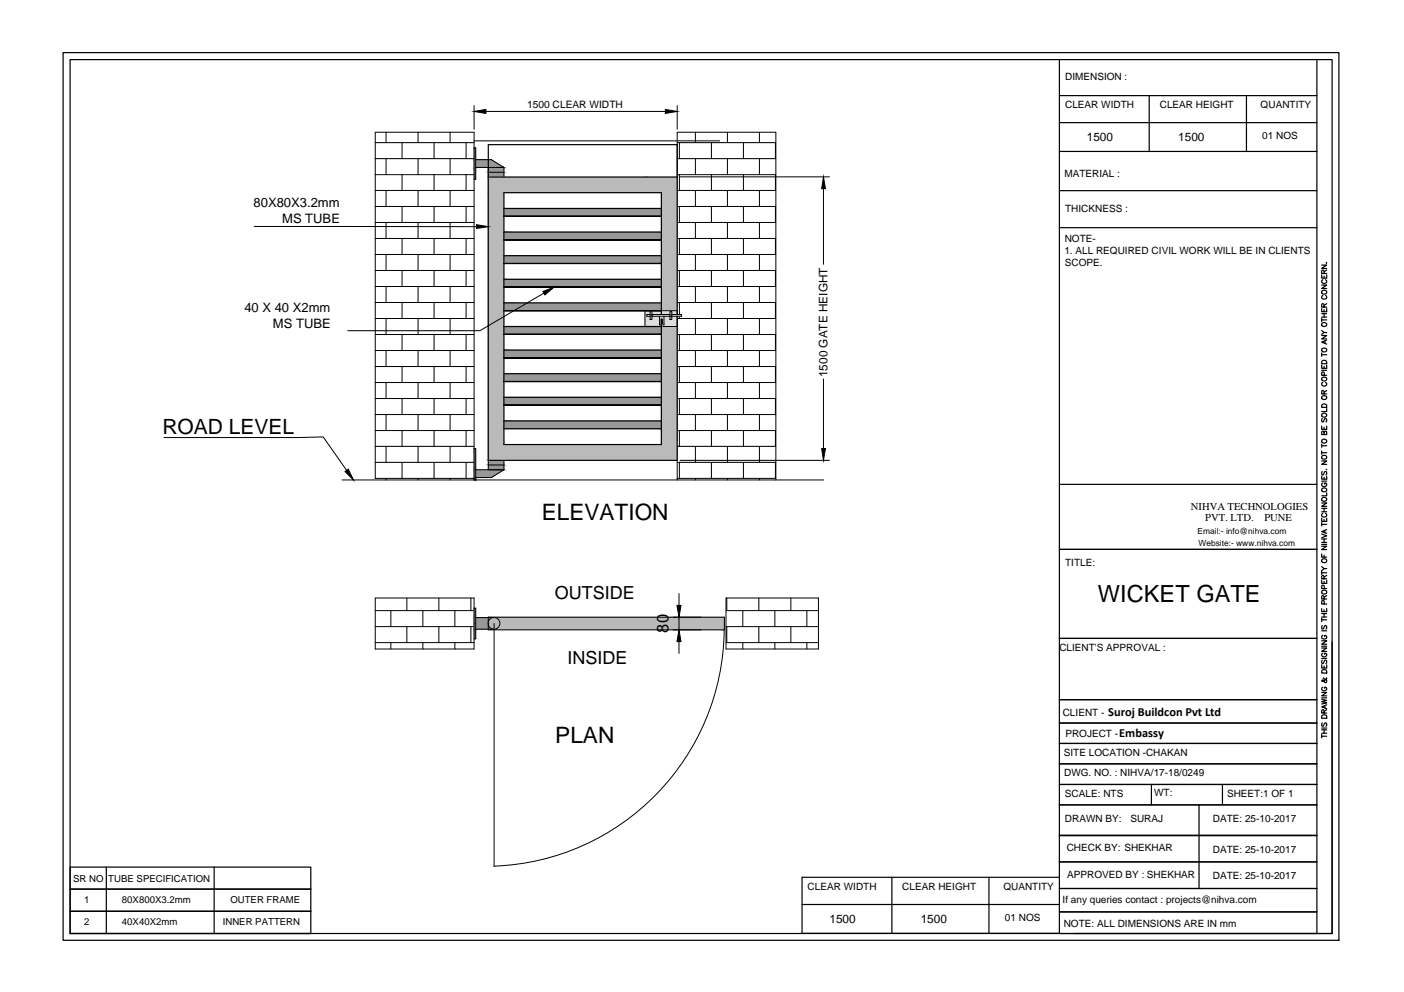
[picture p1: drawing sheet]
<svg xmlns="http://www.w3.org/2000/svg" width="297mm" height="210mm" viewBox="0 0 297 210" stroke-linecap="round" stroke-linejoin="round" font-family="sans-serif">
<!-- layer: 0 -->
<g fill="none" stroke="#000" stroke-width=".21">
<path d="M79.4 30.2h20.9M79.4 33.6h20.9M79.4 37h20.9M81.7 28v2.2M81.7 33.6v3.4M85.1 30.2v3.4M85.1 37v3.3M88.4 28v2.2M88.4 33.6v3.4M91.8 30.2v3.4M91.8 37v3.3M95.2 28v2.2"/>
<path d="M95.2 33.6v3.4M98.6 30.2v3.4M98.6 37v3.3M100.3 22.4v4.9M100.3 31.3h.3v6.6h-.3M100.3 29.8h51.9M100.6 35.4h6M100.6 33.8h3.3l2.7 1.6M102.8 23.6h38M103.3 35.4v64M103.3 36.4h3.3M106.6 35.4v2.1"/>
<path d="M136.6 37.5h.3M143.3 30.2h20.8M143.3 33.6h20.8M143.3 37h20.8M143.3 22.4v4.9M143.7 30.2v3.4M143.7 37v3.3M143.9 37.4h31.6M147.1 28v2.2M147.1 33.6v3.4M150.5 30.2v3.4M150.5 37v3.3"/>
<path d="M153.9 28v2.2M153.9 33.6v3.4M157.3 30.2v3.4M157.3 37v3.3M160.7 28v2.2M160.7 33.6v3.4M164.1 30.2v3.4M164.1 37v3.3M174.2 39.9v16M53.8 47.9l47 .1M79.4 40.3h20.9M79.4 43.7h20.9"/>
<path d="M79.4 47.1h20.9M79.4 50.5h20.9M79.4 53.8h20.9M79.4 57.2h20.9M81.7 40.3v3.4M81.7 47.1v3.4M81.7 53.8v3.4M85.1 43.7v3.4M85.1 50.5v3.3M85.1 57.2v3.4M88.4 40.3v3.4M88.4 47.1v3.4"/>
<path d="M88.4 53.8v3.4M91.8 43.7v3.4M91.8 50.5v3.3M91.8 57.2v3.4M95.2 40.3v3.4M95.2 47.1v3.4M95.2 53.8v3.4M98.6 43.7v3.4M98.6 50.5v3.3M98.6 57.2v3.4M143.3 40.3h20.8M143.3 43.7h20.8"/>
<path d="M143.3 47.1h20.8M143.3 50.5h20.8M143.3 53.8h20.8M143.3 57.2h20.8M143.7 43.7v3.4M143.7 50.5v3.3M143.7 57.2v3.4M147.1 40.3v3.4M147.1 47.1v3.4M147.1 53.8v3.4M150.5 43.7v3.4M150.5 50.5v3.3"/>
<path d="M150.5 57.2v3.4M153.9 40.3v3.4M153.9 47.1v3.4M153.9 53.8v3.4M157.3 43.7v3.4M157.3 50.5v3.3M157.3 57.2v3.4M160.7 40.3v3.4M160.7 47.1v3.4M160.7 53.8v3.4M164.1 43.7v3.4M164.1 50.5v3.3"/>
<path d="M164.1 57.2v3.4M79.4 60.6h20.9M79.4 64h20.9M79.4 67.4h20.9M79.4 70.8h20.9M79.4 74.2h20.9M79.4 77.6h20.9M81.7 60.6v3.4M81.7 67.4v3.4M81.7 74.2v3.4M85.1 64v3.4M85.1 70.8v3.4"/>
<path d="M85.1 77.6v3.3M88.4 60.6v3.4M88.4 67.4v3.4M88.4 74.2v3.4M91.8 64v3.4M91.8 70.8v3.4M91.8 77.6v3.3M95.2 60.6v3.4M95.2 67.4v3.4M95.2 74.2v3.4M98.6 64v3.4M98.6 70.8v3.4"/>
<path d="M98.6 77.6v3.3M115.1 62l-13.6 8h-27.9M137.6 66.5h-.8v.4h.8M137.6 65.9h.3v1.7h-.3zM139.5 66.9v1.8h1v-1.8M139.9 67.5h.2v1h-.2zM141.7 65.9h.4v1.7h-.4zM141.7 66.5h-3.8v.4h6.3v-.4h-2.1M143.3 60.6h20.8M143.3 64h20.8M143.3 67.4h20.8M143.3 70.8h20.8"/>
<path d="M143.3 74.2h20.8M143.3 77.6h20.8M143.7 64v3.4M143.7 70.8v3.4M143.7 77.6v3.3M147.1 60.6v3.4M147.1 67.4v3.4M147.1 74.2v3.4M150.5 64v3.4M150.5 70.8v3.4M150.5 77.6v3.3M153.9 60.6v3.4"/>
<path d="M153.9 67.4v3.4M153.9 74.2v3.4M157.3 64v3.4M157.3 70.8v3.4M157.3 77.6v3.3M160.7 60.6v3.4M160.7 67.4v3.4M160.7 74.2v3.4M164.1 64v3.4M164.1 70.8v3.4M164.1 77.6v3.3M34.7 92.6h28.1l5.6-.1 4.9 7"/>
<path d="M79.4 80.9h20.9M79.4 84.3h20.9M79.4 87.7h20.9M79.4 91.1h20.9M79.4 94.4h20.9M79.4 97.8h20.9M81.7 80.9v3.4M81.7 87.7v3.4M81.7 94.4v3.4M85.1 84.3v3.4M85.1 91.1v3.3M85.1 97.8v3.4"/>
<path d="M88.4 80.9v3.4M88.4 87.7v3.4M88.4 94.4v3.4M91.8 84.3v3.4M91.8 91.1v3.3M91.8 97.8v3.4M95.2 80.9v3.4M95.2 87.7v3.4M95.2 94.4v3.4M98.6 84.3v3.4M98.6 91.1v3.3M98.6 97.8v3.4"/>
<path d="M100.3 94.9h.3v6.7M100.6 99.4h6M103.3 98.4h3.3M106.6 97.4v2M106.6 99.4l-2.7 1.6h-3.3M143.3 80.9h20.8M143.3 84.3h20.8M143.3 87.7h20.8M143.3 91.1h20.8M143.3 94.4h20.8M143.3 97.8h20.8M143.7 84.3v3.4"/>
<path d="M143.7 91.1v3.3M143.7 97.8v3.4M143.9 97.4h31.6M147.1 80.9v3.4M147.1 87.7v3.4M147.1 94.4v3.4M150.5 84.3v3.4M150.5 91.1v3.3M150.5 97.8v3.4M153.9 80.9v3.4M153.9 87.7v3.4M153.9 94.4v3.4"/>
<path d="M157.3 84.3v3.4M157.3 91.1v3.3M157.3 97.8v3.4M160.7 80.9v3.4M160.7 87.7v3.4M160.7 94.4v3.4M164.1 84.3v3.4M164.1 91.1v3.3M164.1 97.8v3.4M174.2 80.2v14.7M72.4 101.6h101.9M79.4 101.2h20.9"/>
<path d="M79.4 101.3v-73.3h20.9v73.6M81.7 101.2v.4M88.4 101.2v.4M95.2 101.2v.4M143.3 101.6v-34.7v2.2h-6.8v-3.4h6.8v.8v-38.5h20.8v73.6M143.3 101.2h20.8M147.1 101.2v.4M153.9 101.2v.4M160.7 101.2v.4M79.4 126.5h20.9v10.8h-20.9zM79.4 129.2h20.9M79.4 132.6h20.9"/>
<path d="M79.4 136h20.9M82.7 129.2v3.4M82.7 136v1.3M86.1 126.5v2.7M86.1 132.6v3.4M89.5 129.2v3.4M89.5 136v1.3M92.9 126.5v2.7M92.9 132.6v3.4M96.2 129.2v3.4M96.2 136v1.3M99.6 126.5v2.7"/>
<path d="M99.6 132.6v3.4M100.3 128.7h.3v6.5h-.3M100.6 130.7h3.9M100.6 133.1h3.9M103.3 130.6h50v2.7h-50zM104.5 131.9v51.4M143.7 125.6v2.5M143.7 130.6v2.7M143.7 135.8v2.5M153.2 133.2a50.5 50.5 0 0 1-48.7 50.1M153.6 129.2h19.6M153.6 132.6h19.6"/>
<path d="M153.6 136h19.6M153.6 126.5h19.6v10.8h-19.6zM153.8 126.5v2.7M153.8 132.6v3.4M157.2 129.2v3.4M157.2 136v1.3M160.5 126.5v2.7M160.5 132.6v3.4M163.9 129.2v3.4M163.9 136v1.3M167.3 126.5v2.7M167.3 132.6v3.4"/>
<path d="M170.7 129.2v3.4M170.7 136v1.3"/>
<circle cx="104.5" cy="131.9" r="1.25"/>
</g>
<g fill="#989898" stroke="#989898" stroke-width=".21">
<path d="M103.3 97.4v1h3.3zM103.3 97.4h3.3v1z"/>
<path d="M103.3 98.4v1h3.3zM103.3 98.4h3.3v1z"/>
<path d="M100.3 94.9v4.5h.3zM100.3 94.9h.3v4.5z"/>
<path d="M100.6 99.4v1.6h3.3zM100.6 99.4h6l-2.7 1.6z"/>
<path d="M100.3 99.4v1.6h.3zM100.3 99.4h.3v1.6z"/>
<path d="M100.3 101v.3h.3zM100.3 101h.3v.3z"/>
<path d="M100.3 101.3v.3h.3zM100.3 101.3h.3v.3z"/>
<path d="M100.3 31.3v2.5h.3zM100.3 31.3h.3v2.5z"/>
<path d="M100.6 33.8v1.6h6zM100.6 33.8h3.3l2.7 1.6z"/>
<path d="M100.3 33.8v1.6h.3zM100.3 33.8h.3v1.6z"/>
<path d="M103.3 35.4v1h3.3zM103.3 35.4h3.3v1z"/>
<path d="M103.3 36.4v1.1h3.3zM103.3 36.4h3.3v1.1z"/>
<path d="M100.3 35.4v2.5h.3zM100.3 35.4h.3v2.5z"/>
<path d="M100.3 128.7v2h.3zM100.3 128.7h.3v2z"/>
<path d="M100.6 130.7v1.2h2.7zM100.6 130.7h2.7v1.2z"/>
<path d="M100.3 130.7v1.2h.3zM100.3 130.7h.3v1.2z"/>
<path d="M100.6 131.9v1.2h2.7zM100.6 131.9h2.7v1.2z"/>
<path d="M100.3 131.9v1.2h.3zM100.3 131.9h.3v1.2z"/>
<path d="M100.3 133.1v2.1h.3zM100.3 133.1h.3v2.1z"/>
<path d="M106.6 44.1v1.7h33.3zM106.6 44.1h33.3v1.7z"/>
<path d="M106.6 89.1v1.6h33.3zM106.6 89.1h33.3v1.6z"/>
<path d="M106.6 84.1v1.6h33.3zM106.6 84.1h33.3v1.6z"/>
<path d="M106.6 79.1v1.6h33.3zM106.6 79.1h33.3v1.6z"/>
<path d="M106.6 74.1v1.6h33.3zM106.6 74.1h33.3v1.6z"/>
<path d="M106.6 69.1v1.6h33.3zM106.6 69.1h33.3v1.6z"/>
<path d="M106.6 64.1v1.6h33.3zM106.6 64.1h33.3v1.6z"/>
<path d="M106.6 59.1v1.6h33.3zM106.6 59.1h33.3v1.6z"/>
<path d="M106.6 54.1v1.7h33.3zM106.6 54.1h33.3v1.7z"/>
<path d="M106.6 49.1v1.7h33.3zM106.6 49.1h33.3v1.7z"/>
</g>
<path d="M100.3 23.6l2.5-.4v.8zM140.8 23.2l2.5 .4-2.5 .4zM174.2 37.4l.4 2.5h-.8zM100.8 47.5l2.5 .5-2.5 .3zM114.9 61.7l2.3-1-1.9 1.7zM73 99.8l.7-.5 1.1 2.3zM173.8 94.9h.8l-.4 2.5zM143.2 128.1h.9l-.4 2.5zM143.7 133.3l.4 2.5h-.9z" fill="#000" stroke="#000" stroke-width=".21"/>
<g fill="#bababa" stroke="#bababa" stroke-width=".21">
<path d="M103.3 130.6v2.7h50zM103.3 130.6h50v2.7z"/>
<path d="M103.3 37.5v3.3h40zM103.3 37.5h40v3.3z"/>
<path d="M139.9 40.8v24.9h3.4zM139.9 40.8h3.4v24.9z"/>
<path d="M139.9 69.1v25h3.4zM139.9 69.1h3.4v25z"/>
<path d="M103.3 40.8v53.3h3.3zM103.3 40.8h3.3v53.3z"/>
<path d="M103.3 94.1v3.3h40zM103.3 94.1h40v3.3z"/>
<path d="M139.9 67.5v1h.2zM139.9 67.5h.2v1z"/>
</g>
<g fill="none" stroke="#000" stroke-width=".25">
<path d="M13.3 11.1h270v187.9h-270zM14.8 12.6h267v184.9h-267zM224.1 12.6v184.9h57.7M278.6 12.6v184.9M103.3 37.5h40M103.3 30.6v66.8h40v-30.5M103.4 30.6h39.8M143.3 30.6v35.9M224.1 26h54.5M224.1 32h54.5M224.1 20.2h54.5M243.1 20.2v11.8"/>
<path d="M263.7 20.2v11.8M106.6 59.1h33.3M106.6 54.1h33.3M106.6 49.1h33.3M106.6 44.1h33.3M139.9 55.8h-33.3h33.3M139.9 50.8h-33.3h33.3M139.9 45.8h-33.3h33.3M224.1 48.2h54.5M224.1 40.3h54.5M279.6 58.2v.6h1.1v-.6M279.6 56.1h1.1l-1.1 .7h1.1"/>
<path d="M279.9 59.2a.45 .45 0 0 0-.2 .6 .45 .45 0 0 0 .6 .2 .42 .42 0 0 0 .4-.3 .42 .42 0 0 0-.3-.5M280.1 57.9l-.1-.7h-.3l-.1 .7h1.1M280.1 58.4v.4M280.6 55.5v.2zM280.7 57.2l-.6 .3M106.6 79.1h33.3M106.6 74.1h33.3M106.6 69.1h33.3M106.6 64.1h33.3M139.9 75.7h-33.3h33.3M139.9 70.7h-33.3h33.3M139.9 65.7h-33.3h33.3"/>
<path d="M139.9 60.7h-33.3h33.3M139.9 66.5v-25.7h-33.3v53.3h33.3v-25.4M139.9 67.5v1M279.6 77.3v.6h1.1v-.6M279.6 71h1.1l-1.1 .7h1.1M279.6 65.3v.7h1.1v-.7M279.6 60.3h1.1l-1.1 .7h1.1M279.6 67.4v.7M279.6 74.7v.7M279.6 78.4h1.1M279.6 75.1h1.1M279.6 69.9l.5 .5"/>
<path d="M279.6 67.7h1.1M279.6 67.1h1.1M279.6 66.4h1.1M279.7 76.5a.58 .58 0 0 1 .7-.2 .58 .58 0 0 1 .3 .7h-1.1zM279.9 62.5a.39 .39 0 0 0-.3 .5 .39 .39 0 0 0 .4 .3h.3a.39 .39 0 0 0 .4-.3 .39 .39 0 0 0-.3-.5M280.1 65l-.1-.7h-.3l-.1 .7h1.1M280.1 65.5v.5M280.1 66.4v.7M280.1 77.5v.4M280.2 79.4l-.1-.6-.4-.1-.1 .7h1.1M280.3 72.1v.5M280.7 72l-1.1 .4 1.1 .4"/>
<path d="M280.7 70.4h-.6l-.5 .3M280.7 64.3l-.6 .3M106.6 90.7h33.3M106.6 89.1h33.3M106.6 84.1h33.3M139.9 85.7h-33.3h33.3M139.9 80.7h-33.3h33.3M279.6 97.5h1.1l-1.1 .8h1.1M279.6 90.2v.6h1.1v-.6M279.6 94v.7M279.6 95.4v.7M279.6 95.8h1.1"/>
<path d="M279.6 94.3h1.1M279.7 93.1a.49 .49 0 0 1 .7-.2 .49 .49 0 0 1 .1 .7 .52 .52 0 0 1-.6 .1 .52 .52 0 0 1-.2-.6zM279.8 99.8l-.2 .2 .2 .5 .2-.1 .3-.6 .3 .1 .1 .3-.2 .3M279.8 88.6l-.2 .2 .2 .5 .2-.1 .4-.6 .3 .2-.2 .5M279.8 85.6a.58 .58 0 0 1 .6 0 .58 .58 0 0 1 .3 .6h-1.1zM279.9 80.9a.45 .45 0 0 0-.2 .6 .45 .45 0 0 0 .6 .2 .42 .42 0 0 0 .4-.3 .42 .42 0 0 0-.3-.5M280.1 91.5l.2-.3 .3 .1 .1 .2v.4h-1.1l.1-.6h.3l.1 .6M280.1 83.4l-.1-.7h-.3l-.1 .7h1.1M280.1 90.4v.4M280.6 99.4h.1M280.7 86.4v.7h-1.1M280.7 82.6l-.6 .4"/>
<path d="M224.1 116.2h54.5M224.1 102.5h54.5M279.6 117.2v.7h1.1M279.6 115.6h1.1l-1.1 .7h1.1M279.6 113l1.1 .4-1.1 .4M279.6 109.6v.7h1.1v-.7M279.6 106.4h1.1l-1.1 .7h1.1M279.6 100.8v.6h1.1v-.6M279.6 110.6v.7M279.6 119.9l.5 .4M279.6 115.2h1.1M279.6 114.8h1.1"/>
<path d="M279.6 114h1.1M279.6 111h1.1M279.6 108.3h1.1M279.6 107.6h1.1M279.6 101.8h1.1M279.9 108.6a.39 .39 0 0 0-.3 .5 .39 .39 0 0 0 .4 .3h.3a.39 .39 0 0 0 .4-.3 .39 .39 0 0 0-.3-.5M279.9 102.2a.39 .39 0 0 0-.3 .4 .39 .39 0 0 0 .4 .4h.3a.38 .38 0 0 0 .4-.4 .38 .38 0 0 0-.4-.4v.2M280.1 101v.4M280.1 107.6v.7M280.1 109.9v.4M280.1 114v.8M280.1 117.5v.4"/>
<path d="M280.3 112.2v.5M280.7 112.1l-1.1 .4 1.1 .4M280.7 104.3v.6h-1.1M224.1 135.1h54.5M279.6 137.1h1.1l-1.1 .7h1.1M279.6 135.6h1.1l-1.1 .7h1.1M279.6 128.8v.6h1.1v-.6M279.6 122.8v.6h1.1v-.6M279.6 120.8v.7M279.6 130.8v.7M279.6 139.3h1.1M279.6 136.7h1.1"/>
<path d="M279.6 133.5h1.1M279.6 131.1h1.1M279.6 130.6h1.1M279.6 129.8h1.1M279.6 121.2h1.1M279.8 139.7l-.2 .3 .2 .4h.2l.3-.7 .3 .1 .1 .4-.2 .2M279.8 132.4l-.2 .2 .2 .5 .2-.1 .4-.6 .3 .2-.2 .5M279.9 138.2a.39 .39 0 0 0-.3 .5 .39 .39 0 0 0 .4 .3h.3a.38 .38 0 0 0 .4-.4 .38 .38 0 0 0-.4-.4v.3M279.9 134.5a.39 .39 0 0 0-.3 .4 .39 .39 0 0 0 .4 .3h.3a.38 .38 0 0 0 .4-.4 .38 .38 0 0 0-.4-.3v.2M280.1 126.7l-.1-.6h-.3l-.1 .6h1.1M280.1 122.5l-.1-.7h-.3l-.1 .7h1.1M280.1 123v.4"/>
<path d="M280.1 129v.4M280.1 129.8v.8M280.2 127.8l-.1-.6-.4-.1-.1 .7h1.1M280.2 124.5l-.1-.6h-.4l-.1 .6h1.1M280.7 120.3h-.6l-.5 .4M280.7 126l-.6 .4M280.7 121.8l-.6 .3M281.8 135.8v61.7M224.1 148h54.5h-54.5M224.1 157.3h54.5M224.1 153h54.5M279.6 148l1.1 .2-1.1 .3 1.1 .2-1.1 .3"/>
<path d="M279.6 146.5h1.1l-1.1 .7h1.1M279.6 140.7v.7h1.1v-.7M279.6 155.8h1.1M279.6 155.4v.7M279.6 155.2h1.1M279.6 154.4h1.1M279.6 154.1h1.1M279.6 147.7h1.1M279.7 151.4a.63 .63 0 0 1 1 .2v.4h-1.1zM279.8 153l-.2 .2 .2 .5 .2-.1 .4-.6 .3 .2-.2 .5M279.8 141.8a.59 .59 0 0 1 .7-.1 .59 .59 0 0 1 .2 .7h-1.1zM279.9 145.4a.39 .39 0 0 0-.3 .4 .39 .39 0 0 0 .4 .4h.3a.38 .38 0 0 0 .4-.4 .38 .38 0 0 0-.4-.4v.3"/>
<path d="M280 143.4v.1a.68 .68 0 0 1 .6 .9h-.3l-.4-.5-.3 .1 .2 .2 .2-.1 .6-.4v-.3M280.1 150.9l-.1-.7h-.3l-.1 .7h1.1M280.1 140.9v.5M280.1 154.4v.8M280.3 149.3v.5M280.7 149.1l-1.1 .5 1.1 .3M280.7 150.2l-.6 .3M224.1 170.3h54.5M224.1 176.8h54.5M224.1 161.6h54.5M224.1 166h54.5M243.6 166v4.3"/>
<path d="M253.7 170.3v17.7M258.6 166v4.3M14.8 197.5v-14h51v14M14.8 188.1h51M22.5 183.5v14M45.3 183.5v14M65.8 192.8h-51h51M65.8 197.5h-51h51M169.7 191.4h54.4M188.7 185.6v11.9M209.2 185.6v11.9M224.1 193h54.5"/>
<path d="M224.1 188h54.5M224.1 182.4h54.5M224.1 185.6h-54.4v11.9h54.4"/>
<circle cx="280.1" cy="74.1" r=".49"/>
<circle cx="280.1" cy="68.7" r=".49"/>
<circle cx="280.1" cy="61.8" r=".49"/>
<circle cx="280.1" cy="87.9" r=".49"/>
<circle cx="280.1" cy="84.1" r=".49"/>
<circle cx="280.1" cy="96.8" r=".49"/>
<circle cx="280.1" cy="80.2" r=".49"/>
<circle cx="280.1" cy="103.7" r=".49"/>
<circle cx="280.1" cy="118.6" r=".49"/>
<circle cx="280.1" cy="105.6" r=".49"/>
<circle cx="280.1" cy="125.3" r=".49"/>
</g>
<g fill="#dbdbdb" stroke="#dbdbdb" stroke-width=".21">
<path d="M136.5 65.7v.2h3.4zM136.5 65.7h3.4v.2z"/>
<path d="M137.9 65.9v.6h2zM137.9 65.9h2v.6z"/>
<path d="M137.6 65.9v.6h.3zM137.6 65.9h.3v.6z"/>
<path d="M136.5 65.9v.6h1.1zM136.5 65.9h1.1v.6z"/>
<path d="M137.9 66.5v.4h6.3zM137.9 66.5h6.3v.4z"/>
<path d="M137.6 66.5v.4h.3zM137.6 66.5h.3v.4z"/>
<path d="M136.8 66.5v.4h.8zM136.8 66.5h.8v.4z"/>
<path d="M136.5 66.5v.4h.3zM136.5 66.5h.3v.4z"/>
<path d="M139.5 66.9v.6h1zM139.5 66.9h1v.6z"/>
<path d="M137.9 66.9v.6h1.6zM137.9 66.9h1.6v.6z"/>
<path d="M139.5 67.5l.4 .1zM139.5 67.5l.4 .1z"/>
<path d="M137.9 67.5l1.6 .1zM137.9 67.5l1.6 .1z"/>
<path d="M137.6 66.9v.7h.3zM137.6 66.9h.3v.7z"/>
<path d="M136.5 66.9v.7h1.1zM136.5 66.9h1.1v.7z"/>
<path d="M140.1 67.5v1h.4zM140.1 67.5h.4v1z"/>
<path d="M139.5 67.6v.9h.4zM139.5 67.6h.4v.9z"/>
<path d="M136.5 67.6v.9h3zM136.5 67.6h3v.9z"/>
<path d="M139.5 68.5v.2h1zM139.5 68.5h1v.2z"/>
<path d="M136.5 68.5v.2h3zM136.5 68.5h3v.2z"/>
<path d="M136.5 68.7v.4h3.4zM136.5 68.7h3.4v.4z"/>
<path d="M139.9 65.7v.2h3.4zM139.9 65.7h3.4v.2z"/>
<path d="M142.1 65.9v.6h1.2zM142.1 65.9h1.2v.6z"/>
<path d="M141.7 65.9v.6h.4zM141.7 65.9h.4v.6z"/>
<path d="M139.9 65.9v.6h1.8zM139.9 65.9h1.8v.6z"/>
<path d="M141.7 66.5v.4h.4zM141.7 66.5h.4v.4z"/>
<path d="M142.1 66.9v.7h1.2zM142.1 66.9h1.2v.7z"/>
<path d="M141.7 66.9v.7h.4zM141.7 66.9h.4v.7z"/>
<path d="M140.5 66.9v.7h1.2zM140.5 66.9h1.2v.7z"/>
<path d="M140.5 67.6v1.1h2.8zM140.5 67.6h2.8v1.1z"/>
<path d="M139.9 68.7v.4h3.4zM139.9 68.7h3.4v.4z"/>
</g>
<text font-size="5" x="232.3" y="127.3">WICKET GATE</text>
<g font-size="4.8">
<text x="114.6" y="110">ELEVATION</text>
<text x="117.5" y="157.2">PLAN</text>
</g>
<text font-size="4.4" x="34.3" y="91.9">ROAD LEVEL</text>
<g font-size="3.8">
<text x="117.4" y="126.8">OUTSIDE</text>
<text x="120" y="140.5">INSIDE</text>
</g>
<text font-size="3.5" x="141.4" y="133.9" transform="rotate(-90 141.4 133.9)">80</text>
<g font-size="2.8">
<text x="53.7" y="43.9">80X80X3.2mm</text>
<text x="59.7" y="47.3">MS TUBE</text>
<text x="51.7" y="66.1">40 X 40 X2mm</text>
<text x="57.8" y="69.5">MS TUBE</text>
</g>
<g font-size="2.6">
<text x="234.5" y="151.4">Suroj Buildcon Pvt Ltd</text>
<text x="236.8" y="156">Embassy</text>
</g>
<g font-size="2.5">
<text x="229.9" y="29.8">1500</text>
<text x="249.3" y="29.8">1500</text>
<text x="175.1" y="79.8" transform="rotate(-90 175.1 79.8)">1500 GATE HEIGHT</text>
<text x="175.5" y="195.2">1500</text>
<text x="194.8" y="195.2">1500</text>
</g>
<g font-size="2.2">
<text x="111.5" y="22.9">1500 CLEAR WIDTH</text>
<text x="251.9" y="107.9">NIHVA TECHNOLOGIES</text>
<text x="255" y="110.3">PVT. LTD.</text>
<text x="267.5" y="110.3">PUNE</text>
</g>
<g font-size="2.1">
<text x="225.4" y="16.9">DIMENSION :</text>
<text x="225.4" y="22.8">CLEAR WIDTH</text>
<text x="245.4" y="22.8">CLEAR HEIGHT</text>
<text x="266.7" y="22.8">QUANTITY</text>
<text x="267.1" y="29.5">01 NOS</text>
<text x="225.2" y="37.4">MATERIAL :</text>
<text x="225.4" y="44.8">THICKNESS :</text>
<text x="225.2" y="53.8">1. ALL REQUIRED CIVIL WORK WILL BE IN CLIENTS</text>
<text x="225.3" y="51.3">NOTE-</text>
<text x="225.3" y="56.3">SCOPE.</text>
<text x="225.4" y="119.8">TITLE:</text>
<text x="224.1" y="137.7">CLIENT'S APPROVAL :</text>
<text x="224.8" y="151.4">CLIENT -</text>
<text x="225.4" y="156">PROJECT -</text>
<text x="225.1" y="160.1">SITE LOCATION -CHAKAN</text>
<text x="225.1" y="164.3">DWG. NO. : NIHVA/17-18/0249</text>
<text x="225.3" y="168.6">SCALE: NTS</text>
<text x="225.3" y="173.9">DRAWN BY:</text>
<text x="239.2" y="173.9">SURAJ</text>
<text x="244.2" y="168.4">WT:</text>
<text x="256.6" y="174">DATE: 25-10-2017</text>
<text x="259.6" y="168.6">SHEET:1 OF 1</text>
<text x="225.7" y="180">CHECK BY: SHEKHAR</text>
<text x="225.8" y="185.8">APPROVED BY : SHEKHAR</text>
<text x="256.6" y="180.5">DATE: 25-10-2017</text>
<text x="170.9" y="188.3">CLEAR WIDTH</text>
<text x="190.9" y="188.3">CLEAR HEIGHT</text>
<text x="212.3" y="188.3">QUANTITY</text>
<text x="224.8" y="191">If any queries contact : projects@nihva.com</text>
<text x="256.6" y="186.1">DATE: 25-10-2017</text>
<text x="212.6" y="194.9">01 NOS</text>
<text x="225.1" y="196">NOTE: ALL DIMENSIONS ARE IN mm</text>
</g>
<g font-size="2">
<text x="15.5" y="186.6">SR NO</text>
<text x="17.8" y="191.1">1</text>
<text x="22.9" y="186.6">TUBE SPECIFICATION</text>
<text x="25.8" y="191.1">80X800X3.2mm</text>
<text x="48.7" y="191.1">OUTER FRAME</text>
<text x="17.8" y="195.8">2</text>
<text x="25.8" y="195.8">40X40X2mm</text>
<text x="47.1" y="195.8">INNER PATTERN</text>
</g>
<g font-size="1.8">
<text x="253.4" y="112.9">Email:- info@nihva.com</text>
<text x="253.5" y="115.5">Website:- www.nihva.com</text>
</g>
</svg>
